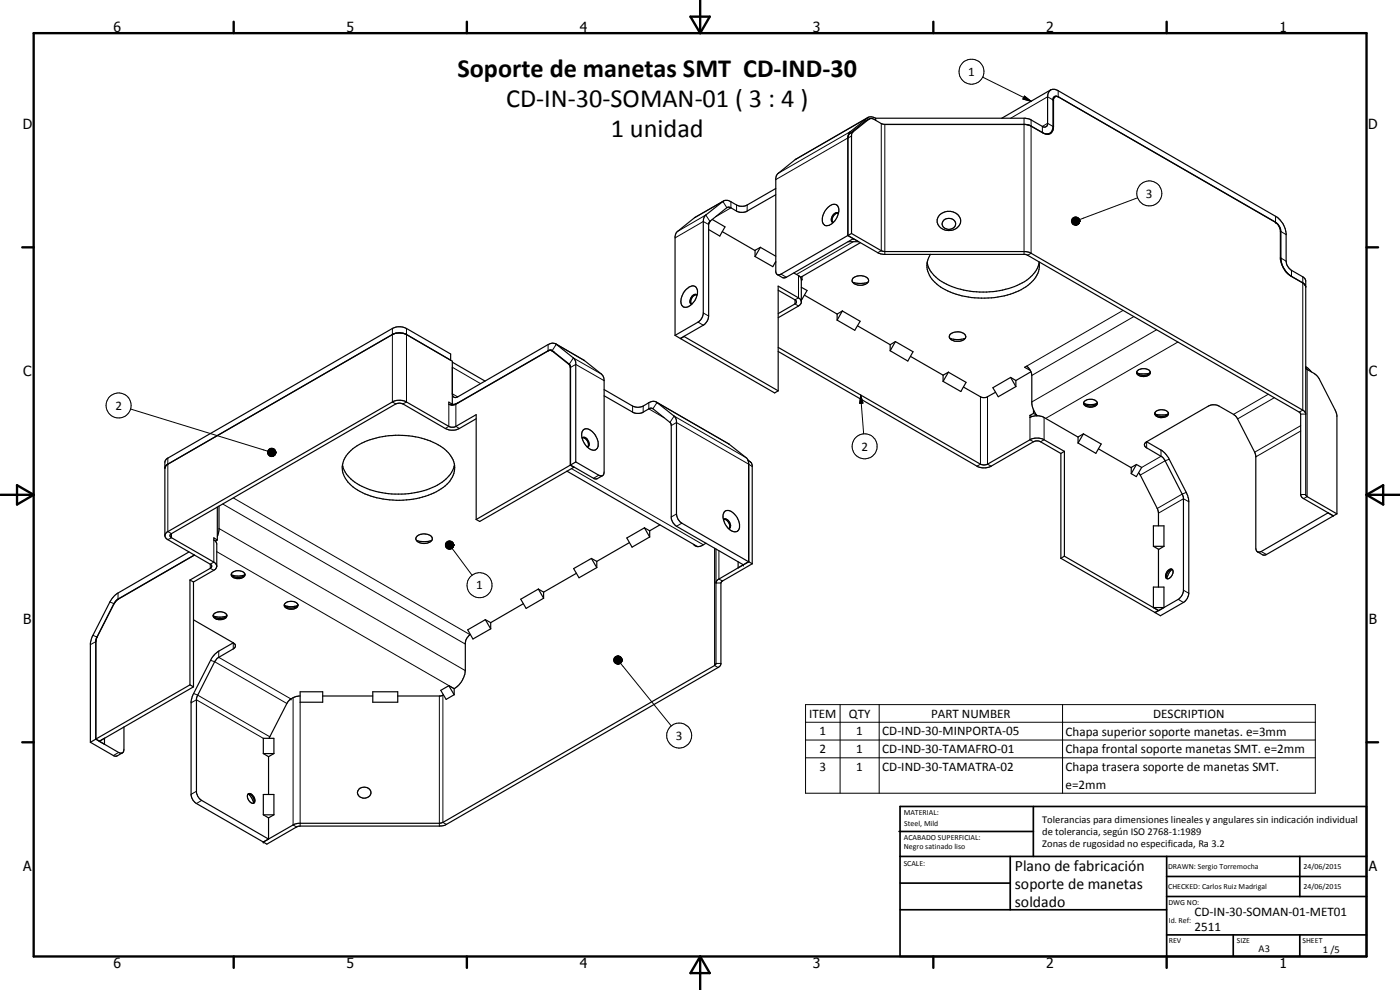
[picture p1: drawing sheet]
<svg xmlns="http://www.w3.org/2000/svg" width="420mm" height="297mm" viewBox="0 0 420 297" stroke-linecap="round" stroke-linejoin="round" font-family="sans-serif">
<g fill="none" stroke="#000" stroke-width=".35">
<path d="M260.5 35.2l-21.8 12.7-5.5 4.6-.4 1v28.1l.5 .8M260.9 35.7l-1.2 .7-4.7 3.7-.5 1.3M262.8 35.5v.6M262.8 35.5a2.17 2.17 0 0 0-2.5-.1l-5.3 4.3-.5 1.7M309.4 37.8l-1.7-.5h-42.2l-1-.2-2.7-1.5-1 .2-4.9 3.9-.3 .5v29.9M309.4 37.8l3.8 2.2 1.5 .3M309.4 37.8l3.9 2.2M315.3 27l-.6 .6-.3 1.4v8.3a.96 .96 0 0 1-1.6 .6l-3.7-2.1-1.4-.3h-44.9M315.3 27a2.18 2.18 0 0 1 2.3 .2l65.2 37.7a6.7 6.7 0 0 1 3.2 5.1v8.4a3.8 3.8 0 0 0 1.6 2.7l3.6 2.1 .7 1.1v64.2l.4 .5 8.9 5.2M315.3 27l-14.7 8.5M316.6 29l-.4 .8v8.2a2 2 0 0 1-1.5 2.3M316.6 29l.4-.1 .7 .2"/>
<path d="M316.6 29l-.5 .3M232.8 56.6l-8.6 4.9a3.3 3.3 0 0 1-3.1 0 4.5 4.5 0 0 0-3.4-1.4l-.8 .4-5.1 4-.7 1.2v28.5a3.5 3.5 0 0 1-1.6 2.4l-6.9 4M232.8 58.4l-8.8 5.1-1 .2a4.7 4.7 0 0 1-3.6-1.3l-.7-.3-.6 .2-5 4.1-.4 .7v27.7a3.5 3.5 0 0 1-1.6 2.8l-6.9 4-1.6-1M254.5 41.4v29.3M314.7 40.2v.1M315.1 40l.6-.6 .3-1v-8.7a.96 .96 0 0 1 1.6-.7l65.2 37.7a3.5 3.5 0 0 1 1.6 2.8v7.9a6.9 6.9 0 0 0 3 5.4l3.8 2.2 .7 1.1M315.1 40l-1.6 .1M315.1 40l-.5 .3M213.3 66.2l-.6 1M213.7 65.8l3.9 2.3-1.6 2.7-3.3-1.9M216.8 69.5l9.8 5.7M217.1 60.3a53.4 53.4 0 0 0-14 9.3l-.5 1.3v29.7"/>
<path d="M226.6 77l5.3 3 .9-1.6M228.2 74.2l-1.6 2.8M228.2 74.2l-1.6 .9v1.9M228.2 74.2l4.6 2.7M232.7 78.7h.1M248.3 62.4a2.02 2.02 0 0 1 3.1-.6 4.6 4.6 0 0 1-3.4 5.9 1.89 1.89 0 0 1-1.2-2.5l.7-1.7zM249.9 66.7l.2 .1M251.5 64a1.98 1.98 0 0 0-1.6 2.7M251.6 64.1a1.29 1.29 0 0 0-1.9 1l-.2 .8 .4 .8M254.5 70.7l-20.1 11.6-.5 .2-.6-.1M254.5 70.7l1.6 .9M254.5 70.7l9.2 5.3 1.4 .3h42.5l.8 .3 81.7 47.2 .2 .4 .1 24.4 .3 .7 .5 .3 9 5.2 1-.6"/>
<path d="M254.5 72.5h3.2M255.6 70.1l8.9 5.1 1 .3h42.2l1.4 .3 82.1 47.4 .7 1M255.6 70.1l-1.1 .6M256.1 71.6l-20.4 11.7h-.8l-1.6-.9M256.1 71.5v.1M258.2 72.8l-18 10.4M278.2 78.8a10.1 10.1 0 0 0 6.6 6.8 25.5 25.5 0 0 0 23.9-2 8.1 8.1 0 0 0 3.2-4.8M279.2 76.3a6.4 6.4 0 0 0 1.9 8.9 22.7 22.7 0 0 0 16.4 4.2 18.1 18.1 0 0 0 13-5.7 6.2 6.2 0 0 0 1.3-5.2M282 64.5a3.7 3.7 0 0 1 6.3 1.8 3.7 3.7 0 0 1-3.4 2.9 3.7 3.7 0 0 1-3.6-2.5v-.8zM283.2 66.2a2.04 2.04 0 0 1 2.2-.6 2.04 2.04 0 0 1 1.4 1.9 2.05 2.05 0 0 1-2.3 1.3 2.05 2.05 0 0 1-1.7-1.9zM382.7 66.6a3.8 3.8 0 0 1 1.5 2.5v8.7l.4 1.3 .9 1.8M205.9 86.9a2.05 2.05 0 0 1 3.1-.6 4.7 4.7 0 0 1-1.8 5.4 1.59 1.59 0 0 1-1.9 .4 1.59 1.59 0 0 1-1-1.7 6.1 6.1 0 0 1 1.6-3.5z"/>
<path d="M209.1 88.4l.1 .2M209.1 88.4a1.85 1.85 0 0 0-2.1 2.2l.3 .5 .3 .1M209.1 88.5a1.92 1.92 0 0 0-1.6 2.7M233.5 87.1l5.1 2.9a.68 .68 0 0 1 .3 .9l-5.4 3.2M238.2 81.9l2.1 1.3M240.3 83.2l.2 .5-.1 7.4-.8 .7-6.1 3.5M240.5 90.3l-.9-.9-6.1-3.5v31.4M240.5 83.8l.2 .1M240.5 86.2l1.7 1-1.7 2.7M240.7 83.9l-.2 .1M240.7 82.9v1M241.4 88.6l9.8 5.6"/>
<path d="M251.2 94.2v1.9M252.8 93.3l5.3 3.1-1.6 2.7-5.3-3M252.8 93.3l-1.6 2.8M252.8 93.3l-1.6 .9M255.9 84.7l2 .3 2.6-.3M256 83.5a3.3 3.3 0 0 1 4.6 .4 1.77 1.77 0 0 1-2.2 1.7 2.17 2.17 0 0 1-2.7-1.5zM257.3 97.7l9.9 5.7M385.6 81l.9 1.1 1.1 .8M135.2 108.1v-1.9l-13.2-7.6a4.6 4.6 0 0 0-4.2 0l-67.7 39-.6 1.1v22M135.8 118.2a.99 .99 0 0 0 .4 1 .99 .99 0 0 0 1.2-.1l27.1-15.7 1.4-.4 .8 .1 5.4 4.3 .7 1.1v30.1M135.8 108.7l9.8 5.6M165.6 105.2l.6 .4"/>
<path d="M166.8 103.2l8.4 4.9 5.3 4.2 .7 1.1 .1 28.2-.2 .8-.3 .3M181.3 116.9l8.6 4.9a3.7 3.7 0 0 0 3.1 0l2.4-1.3h1.3l5.6 4.3 .7 1.2v28.2l.5 1.6 1.1 1.2 20.1 11.6M181.3 118.7l8.8 5.1a3.5 3.5 0 0 0 2.9-.1l2-1.1 .6-.1 5.5 4.2 .4 .7v28a3.8 3.8 0 0 0 1.5 2.5l20.1 11.6M204.2 101.6l28.3 16.3 1-.6M204.2 101.5v.1M205.3 101l28.2 16.3M205.3 101l-1.1 .6M205.3 100.9v.1M233.5 104.2l61 35.2 .8 .1 1.1-.2 12.7-7.3a4.5 4.5 0 0 1 4.2 0l6.1 3.4M233.5 105.5l59.7 34.4a4.6 4.6 0 0 0 4.3 0l13.2-7.6h.8l.8 .2 6.1 3.6M267.2 103.4v1.8M268.7 102.5l-1.5 2.7"/>
<path d="M268.7 102.5l-1.5 .9M268.7 102.5l5.3 3-1.6 2.8-5.2-3.1M273.3 106.9l9.7 5.7M283 112.6v1.8M284.6 111.7l-1.6 2.7M284.6 111.7l-1.6 .9M284.6 111.7l5.3 3-1.5 2.8-5.4-3.1M285.1 101.6l2 .3 2.5-.3M285.1 100.3a3.5 3.5 0 0 1 4.6 .2 1.46 1.46 0 0 1-1.7 1.9h-1.2a1.58 1.58 0 0 1-1.8-1.9zM289.1 116.1l5.7 3.2 1.4-.1 2.6-1.5M303.3 113.2l-5.3 3.1 1.6 2.7 5.3-3M303.3 113.2l1.6 2.8"/>
<path d="M303.3 113.2l1.6 1M304.9 114.2v1.8M309.2 111.2l-1.7-1 .5-.3a3.5 3.5 0 0 1 1.7 2.7v8.4a7 7 0 0 0 1.6 3.8M309.4 111.5l-4.5 2.7M341.2 111.6a2.53 2.53 0 0 0 4 0M341.3 111.9l1.2 .3 2.6-.3M341.3 111.3a2.58 2.58 0 0 1 3.9 .3 2.07 2.07 0 0 1-3 1.3 1.04 1.04 0 0 1-.9-1.6zM391.9 110l1.7 1.6M391.9 110.4l.4 .5 2.6 1.5 .9 1.1 4.9 9.6 .5 1.5v29.6M102.8 139.4a10.5 10.5 0 0 0 7.4 7.2 26.1 26.1 0 0 0 22.5-1.9 8.2 8.2 0 0 0 3.7-5.3M104.8 135.7a20.4 20.4 0 0 1 14.9-5.1 21 21 0 0 1 14.8 5.2 6.5 6.5 0 0 1-.9 10 25 25 0 0 1-23.2 2.7 10.9 10.9 0 0 1-7.6-7.2 6.6 6.6 0 0 1 2-5.6zM135.5 121.4l.3 .1"/>
<path d="M135.7 121.3h.6l1.1-.4 27.1-15.7 1.1-.1 5.2 4.2 .4 .7v29.5M135.8 121.3v-12.9l-13.8-8a4.9 4.9 0 0 0-4.2 0l-67.4 38.9-.7 .5-.2 .7M135.8 121.3l-1.1-.7v.7l.2 .1h1.7l28.1-16.2 1 .1 5.1 4 .3 .6v29.7M135.8 121.3l-.4 .2M142.9 125.6l-5 3a4.5 4.5 0 0 1-4.3 0l-12.7-7.4-1.1-.3-1 .3-67.3 38.9a.64 .64 0 0 0-.5 .6 .64 .64 0 0 0 .5 .6l12.7 7.4 .6 .5 .3 .7M171.1 139.6l-28.2 16.3M171.1 139.6l1.1 .6M171.2 139.5l7.1 4.1h.9l1.6-.9M172.8 138.6l6.9 4 .5 .2 .6-.1M172.8 138.6l-1.6 .9M174.8 131.3a1.98 1.98 0 0 1 1.5 2.8M174.8 131.3a1.8 1.8 0 0 1 1.9 2.6l-.5 .2"/>
<path d="M174.8 131.3l-.1 .1M175.1 128.9a2.66 2.66 0 0 1 3.5 1.6 3.6 3.6 0 0 1 .4 4.2 2.35 2.35 0 0 1-3.2-1.1 4.1 4.1 0 0 1-.7-4.7zM197 120.6l21.6 12.5 5.6 4.4 .5 1.8M224.4 138l1.1 .8 .3 .8v29.6M224.7 139v29.6M309.1 124.6v.7l.6-.3M309.1 124.6l.6 .4M309.7 125l1.9-.2 1.4 .3 10.5 6M310.2 124l-1.1 .6M310.2 124l.9 .6M310.2 122.9v1.1M311.2 124.7l-.1 .1"/>
<path d="M318.4 136.1v31.4M319.4 135.4v31.5M319.4 135.4l-1 .7M325.2 130.2l-1.7 2.7M325.2 130.2l-1.7 .9v1.8M325.2 130.2l5.3 3-1.6 2.8-5.4-3.1M325.2 120.8a2.53 2.53 0 0 0 4.1 0M325.4 121.1a6.2 6.2 0 0 0 3.8 0M325.4 120.5a2.47 2.47 0 0 1 3.9 .5 2.43 2.43 0 0 1-4.1 .1zM329.6 134.7l9.9 5.6M341.1 139.4l-1.6 2.7M341.1 139.4l-1.6 .9v1.8"/>
<path d="M341.1 139.4l1.5 .9-1.6 2.7-1.5-.9M344.1 132.5l18.6-10.7a3.4 3.4 0 0 1 3.1 0l4.4 2.5 .9 .8 5.7 11.5 .1 27.9 .5 1.1M344.1 132.5l4.7 2.8 1.3 1.2 .6 .8 5.7 11.4 .4 1.8v27.5a3.5 3.5 0 0 1-1.6 2.8l-6.9 3.9-1.6-.9M344.1 132.5a.95 .95 0 0 0-.7 1 .95 .95 0 0 0 .7 .9l4.6 2.6 .8 1 5.6 11.1 .1 28.3a3.5 3.5 0 0 1-1.6 2.4l-6.9 4M346.6 124a2.58 2.58 0 0 0 4.1 0M346.7 124.2l1.3 .3 2.5-.3M346.7 123.6a2.72 2.72 0 0 1 4 .4 2.01 2.01 0 0 1-2.7 1.3 1.17 1.17 0 0 1-1.3-1.7zM65.2 152.1v9.9M65.7 151.8v7.1l-.5 2M142.9 155.9v-31.5l-6.3 3.7h-1.4l-13.2-7.5a4.6 4.6 0 0 0-4.2 0l-67.7 39-.6 1.1M170.1 141.4l39.2 22.6M172.2 140.2l-28.2 16.3-1.1-.6"/>
<path d="M172.2 140.1v.1M193.4 158.4l-5.3 3 1.6 2.8 5.3-3.1M193.4 158.4l1.6 2.7M193.4 158.4l1.6 .9M195 159.3v1.8M198.1 157.5l-3.1 1.8M217.1 156a1.16 1.16 0 0 1 1.8 .7 1.19 1.19 0 0 1-.3 1.9M217.2 155.8a2.01 2.01 0 0 1 1.6 2.8M217.5 153.5a2.15 2.15 0 0 1 2.9 .8 4.3 4.3 0 0 1 1.2 4.7 2.1 2.1 0 0 1-3.1-.5 4.2 4.2 0 0 1-1-5zM341.7 141.9l5.7 10.9 .3 1.1v3.9M398.6 153.9l-20.1 11.6-1.1 .1M398.6 153.8v.1"/>
<path d="M398.6 153.9l1.5 .9M400.1 154.8l-20.3 11.7h-.8l-1.6-.9M400.1 154.8h.1M49.5 160.7l.2 .7 .7 .5 13 7.6 .1 .6-.4 .4-6.1 3.5M56.7 165.6l-21.6 12.5-1.3 1.3-.8 1.2-5.4 10.5-.5 1.9v29.7M57 174l1.1 .6M57 174v31.5M58.1 174.6v31.5M58.3 166.5l-22.9 13.2-1.2 1.4M58.4 166.5l-22.9 13.3-1.3 1.3M65.1 169.9l-.4 .9-6.6 3.8M65.2 162l-1-.6v.6l.5 .3 .4 .9v6.7"/>
<path d="M65.2 162l-.6 .3M69.4 172.3a2.53 2.53 0 0 0 4.1 0M69.5 172.6l1.7 .2 2.2-.2M69.6 171.9a2.42 2.42 0 0 1 3.9 .6 2.49 2.49 0 0 1-4.1 .1zM125 162.2a7.8 7.8 0 0 0 4.6 0M125.1 160.9a3.3 3.3 0 0 1 4.6 .5 1.54 1.54 0 0 1-1.5 1.6 2.5 2.5 0 0 1-3.4-1.5zM161.6 176.7l-5.3 3.1 1.6 2.7 5.2-3M161.6 176.7l1.5 2.8M161.6 176.7l1.5 1M163.1 177.7v1.8M173 172l-9.9 5.7M177.5 167.6l-5.3 3 1.6 2.8 5.3-3.1"/>
<path d="M177.5 167.6l1.6 2.7M177.5 167.6l1.6 .8M179.1 168.4v1.9M188.9 162.8l-9.8 5.6M208.1 163.3l1.2 .7M209.2 163.9v.1M211.9 163l-1.3 .7-1.3 .3M214.9 164.7v34.4l-.5 .6-81.5 47.1-1 .2h-42.2l-1.4 .4-9.3 5.2M221.5 168.6v1.8l1.6-.9M224.7 168.6l-1.6 .9M225.8 169.2l-9.2 5.3-.2 .4v24.4l-.4 .6-82.3 47.6-1.8 .4h-42.4l-9.4 5.4-1.1-.7M225.8 169.2l-1.1-.7-9.2 5.4-.6 1"/>
<path d="M318.4 167.5l28.2 16.3M319.4 166.9l28.4 16.3 1.5-.9M319.4 166.9l-1 .6M346.1 163.9v-6.1h3.2v6.1M346.1 163.9h3.2M346.1 163.9l1.7 .9 1.5-.9M346.1 176.1h3.2v6.2h-3.2zM347.7 164.8v11.3M350.3 171.4l.3-.2a.86 .86 0 0 1 1.4-.1 2.05 2.05 0 0 1-1.8 2.5 1.58 1.58 0 0 1 .1-2.2zM351.7 170.9l-.9 1-.6 1.6M351.8 170.9a2.02 2.02 0 0 0-1.5 2.8M34.2 181.1l-5.3 10.3-.2 .9v29.5"/>
<path d="M34.2 181.1l-5 10-.4 1.4v29.2M58.1 186l11.9 6.9M64 184.6a2.58 2.58 0 0 0 4.1 0M64.1 184.9a6.2 6.2 0 0 0 3.8 0M64.2 184.2a2.42 2.42 0 0 1 3.9 .6 2.46 2.46 0 0 1-4.1 0zM70 192.9l-4.4 2.5a6.9 6.9 0 0 0-2.4 2.7l-5.3 10.5-.5 1.8v28.2a3.6 3.6 0 0 0 1.6 2.5l20 11.5M70 192.9a.97 .97 0 0 1 .6 1.3l-5.6 3.6-6 11.6v28.3a3.4 3.4 0 0 0 1.5 2.5l20.1 11.6M85.3 181.4a2.57 2.57 0 0 0 4.1 0M85.5 181.7a6 6 0 0 0 3.8 0M85.5 181.1a2.37 2.37 0 0 1 3.9 .6 2.42 2.42 0 0 1-4.1 0zM141.2 190.4a3.4 3.4 0 0 0-1.6 2.4v8.2a6.9 6.9 0 0 1-3.3 5.6M145.7 185.9l-5.3 3.1 1.5 2.7 5.4-3"/>
<path d="M145.7 185.9l1.6 2.8M145.7 185.9l1.6 .9M147.3 186.8v1.9M157 181.1l-9.7 5.7M346.7 183.7v.1M347.7 183.2l-1.1 .6M37.2 218.1v6.7l-.2 .8-.3 .3M57 205.5l1.1 .6M57 205.5l-28.2 16.2M58.1 206.1l-28.2 16.3-1.1-.7M87.3 209.7l-1.2 1.4-5.3 10.4M90.1 208.8l-1.6 .3-1.4 .7"/>
<path d="M90.1 207.6h6.7v3.1h-6.7zM96.8 208.8h15.1M111.9 207.6h7.5v3.1h-7.5zM133.1 208.5l-.9 .3h-12.8M134.7 205.7l-2.4 1.4 1.6 2.7 2.4-1.4M134.7 205.7l1.6 2.7M134.7 205.7l1.6 .9M136.3 206.6v1.8M27.1 222.7l7.1 4.1h.9l1.6-.9M28.7 221.8l6.9 4 .5 .2 .6-.1M28.7 221.8l-1.6 .9M29.8 222.4l1.6-.9v1.8z"/>
<path d="M29.8 222.3v.1M74.5 238.2a1.87 1.87 0 0 1 2 2.3l-.1 .3a1.3 1.3 0 0 1-1.9-.9l-.3-.9zM74.6 238.2l.8 1.1 .7 1.6M74.6 238.2a2.07 2.07 0 0 1 1.5 2.8M74.6 238.2l-.1 .1M79 226.1v-4.6h3.2v4.6M79 226.1h3.2M79 226.1l1.6 .9 1.6-.9M80.6 227v11.4M107.8 236.7a1.99 1.99 0 0 1 2.3-.5 1.99 1.99 0 0 1 1.1 2.1 2.03 2.03 0 0 1-2.2 1.2 2.03 2.03 0 0 1-1.7-2zM79 244.5h3.2M79 244.5l1.6 .9"/>
<path d="M79 244.5v-6.1h3.2v6.1M80.6 245.4v6.4M80.6 251.8l-1.6 .8M82.2 244.5l-1.6 .9"/>
</g>
<g fill="none" stroke="#000" stroke-width=".3">
<path d="M255.2 39.5l-21.6 12.5M256.1 39.5l-1.1 .6M260.3 35.4l-21.6 12.5M260.8 35.8l-1.1 .6M264.5 37.1v38.1l-1.1 .6M265.5 37.3v39M294.9 23.2l14.5 7.2M307.3 35.5v40.8M307.5 28.8l1.9 1.6-2.4-.7zM309.4 36v40l-1 .6M316 37.9l-1.6-.9-1.6 .9v1.9M316 30l-1.6-1-11.1 6.5"/>
<path d="M316.2 30.1h-.2M316.2 38l-.2 .1M317.6 27.2v1.9M255.6 40.8l-22.8 13.1M341.4 59.4l-17.4 6.5M212.7 67.4l-1.6-.9-8.5 4.9M213.1 66.4l-1.3-1.9-8.4 4.9M218.1 62.3l-1.2-1.8-8.5 4.8M219.4 60.5v1.9l-4.6 2.6M221.1 61.5v1.8M224.2 61.5v1.8M256.1 72.5l-17.1 9.8"/>
<path d="M321.6 66.2l2.5 .1-2.5 .2zM321.6 66.5l2.5-.2-2.5 .4zM321.6 66.3h2.5M321.6 66l2.5 .3-2.5-.1zM321.6 66.7l2.5-.4-2.4 .7zM321.7 65.7l2.4 .6-2.5-.3zM321.7 67l2.4-.7-2.2 .9zM321.9 65.5l.2-.2 2 1zM321.9 65.5l2.2 .8-2.4-.6zM321.9 67.2l2.2-.9-2 1.1zM322.1 65.3l.3-.1 1.7 1.1zM322.1 67.4l2-1.1-1.7 1.2z"/>
<path d="M322.4 65.2l.2-.1 1.5 1.2zM322.4 67.5l1.7-1.2-1.5 1.3zM322.6 65.1h.3l1.2 1.2zM322.6 67.6l1.5-1.3-1.2 1.3zM322.9 65.1l.2 .1 1 1.1zM323.1 65.2l1 1.1zM323.4 65.2l.7 1.1zM323.6 65.4l.5 .9zM323.8 65.6l.3 .7zM323.9 65.8l.2 .5zM324.1 66.3l-1 1.3h-.2zM324.1 66.3l-1 1.3z"/>
<path d="M324.1 66.3l-.7 1.1zM324.1 66.3l-.5 1zM324.1 66.3l-.3 .8zM324.1 66.3l-.2 .5zM324.1 66.3l-.1 .3zM382.8 66.7h.1M382.8 64.9v1.8M384.2 77.5l.2-.1 1.6 1M384.2 69.6l.2-.1 1.6 .9M117.8 98.6v22l1 .6M122 98.6v22l-1.1 .6M209.5 96.6l1.6 1"/>
<path d="M211.1 93.9l1.6 .9M234.4 82.3l1.6 .9M239.6 82.7v6.7l-1 .6v1.2l1 .6M337 93.1l-29 16.8M340.3 95l-30.6 17.6M347.1 98.9l-37.4 21.7M387.6 81.1v1.8M391 83.1v40l-1.1 .6M135.8 118.2l1.6 .9M135.8 110.2l8.4 4.9M164.5 103.4v1.9M165.7 105.3l.6 .3"/>
<path d="M165.7 105.2l1.3-1.9 8.4 4.9M170.8 109.3l.2 .2M170.8 109.3l1.3-1.9 8.4 4.9M171.1 110.3l.1 .1M171.2 110.2l1.6-.9 8.5 4.9M258.3 118.5l.7 2.4-1 .1zM258.3 118.5l.9 11.7M294.2 119v20.3l-1 .6M296.4 119v20.3l1.1 .6M353.5 102.6l-39.7 22.9M380.6 118.3l-10.4 6M382.4 119.3l-11 6.4"/>
<path d="M392.3 110.9v38.1l-1.1 .6M39.2 122.7l41.1 12.7M50.4 137.5v22l1.1 .6v1.2l-1.1 .6M80.3 135.6l2.5 .2-2.5 .1zM80.3 135.9l2.5-.1-2.5 .3zM80.3 135.8h2.5M80.3 135.3l2.5 .5-2.5-.2zM80.3 136.1l2.5-.3-2.3 .6zM80.5 135.1l2.3 .7-2.5-.5zM80.5 136.4l2.3-.6-2.2 .8zM80.6 134.9l.2-.2 2 1.1zM80.6 134.9l2.2 .9-2.3-.7z"/>
<path d="M80.6 136.6l2.2-.8-2 1zM80.8 134.7l.3-.1 1.7 1.2zM80.8 136.8l2-1-1.7 1.1zM81.1 134.6l.3-.1 1.4 1.3zM81.1 136.9l1.7-1.1-1.4 1.2zM81.4 134.5h.2l1.2 1.3zM81.4 137l1.4-1.2-1.2 1.2zM81.6 134.5h.3l.9 1.3zM81.9 134.5l.2 .1 .7 1.2zM82.1 134.6l.7 1.2zM82.3 134.8l.5 1zM82.5 135l.3 .8z"/>
<path d="M82.7 135.2l.1 .6zM82.8 135.8l-.9 1.1-.3 .1zM82.8 135.8l-.9 1.1zM82.8 135.8l-.7 1zM82.8 135.8l-.5 .9zM82.8 135.8l-.3 .7zM82.8 135.8l-.1 .5zM82.8 135.8v.2zM134.7 121.3v6.6l-1.1 .7M136.8 121.3v6.6l1.1 .7M137.4 120.9h.1M189.9 121.8v1.9"/>
<path d="M193 121.8v1.9M194.7 120.8v1.9l4.6 2.6M195.9 122.6l1.3-1.8 21.6 12.5M201.1 126.7l1.2-1.9 21.6 12.5M201.5 127.7l1.5-.9 21.7 12.5M224.5 138.2l.7 .4M224.7 139.3l1.1 .7M309.1 125.3v6.7l1.1 .5M313.3 125.3v6.7l-1 .5M344.1 132.5v1.9M348.4 135v1.9l-5.8 3.4M350.9 137.8l-1.2 .5-7.5 4.2"/>
<path d="M390.3 129.3l-13.4 7.8M390.3 127.7l-13.8 8M390.3 124.2h1.6M65.7 158.6l73.9 42.6M66.8 151.2l72.8 42.1M70 149.4l71 41M171.5 140.6l39.6 22.8M179.7 142.6l-1.6 .9M203 154.2l-1.5 .9M204.6 157l-1.6 .9M356 147.7l-8.7 4.9M356.8 150.5l-1.6-.9-7.5 4.4"/>
<path d="M390.3 148.4h1.6M35.4 177.9l.1 1.9M64.2 162v6.7l-1.1 .6v1.2l1.1 .6M65.1 165.5l71.2 41.1M133.7 163.4l2.5 .1-2.5 .2zM133.7 163.7l2.5-.2-2.5 .5zM133.7 163.6h2.5M133.7 163.2l2.5 .3-2.5-.1zM133.7 164l2.5-.5-2.4 .7zM133.8 162.9l.2-.2 2.2 .8zM133.8 162.9l2.4 .6-2.5-.3zM133.8 164.2l2.4-.7-2.2 .9z"/>
<path d="M134 164.4l2.2-.9-2 1.1zM134.2 162.5l.2-.1 1.8 1.1zM134.2 162.5l2 1-2.2-.8zM134.2 164.6l2-1.1-1.8 1.2zM134.4 162.4l.3-.1 1.5 1.2zM134.4 164.7l1.8-1.2-1.5 1.3zM134.7 162.3h.2l1.3 1.2zM134.7 164.8l1.5-1.3-1.3 1.3zM134.9 162.3h.3l1 1.2zM135.2 162.3l1 1.2zM135.5 162.4l.7 1.1zM135.7 164.5l6 8.1"/>
<path d="M135.7 162.6l.5 .9zM135.9 162.8l.3 .7zM136 163l.2 .5zM136.2 163.5l-1 1.3h-.3zM136.2 163.5l-1 1.3zM136.2 163.5l-.7 1.1zM136.2 163.5l-.5 1zM136.2 163.5l-.3 .8zM136.2 163.5l-.2 .6zM136.2 163.5l-.1 .3zM214.4 164.5v35.2l1.1 .6M214.9 174.9h1.5"/>
<path d="M215.8 165.2v8.5l1 .6M353.6 179.8l1.6 1M355.2 177.1l1.6 .9M378.5 165.5l1.6 .9M27.9 190.6l1.3 .5M28.8 192.6l-1.7 .8M33 180.6l1.2 .5M34.2 181.1h.1M63.2 198.1l1.2 .4 21.7 12.6M65.6 195.4v1.8l21.7 12.5M70 192.9v1.8M184.2 197.9l2.5 .1-2.5 .2z"/>
<path d="M184.2 198.2l2.5-.2-2.5 .4zM184.2 198h2.5M184.2 197.7l2.5 .3-2.5-.1zM184.2 198.4l2.5-.4-2.3 .7zM184.4 197.4l2.3 .6-2.5-.3zM184.4 198.7l2.3-.7-2.2 .9zM184.5 197.2l.2-.2 2 1zM184.5 197.2l2.2 .8-2.3-.6zM184.5 198.9l2.2-.9-2 1.1zM184.7 197l.3-.1 1.7 1.1zM184.7 199.1l2-1.1-1.7 1.2zM185 196.9l.2-.1 1.5 1.2z"/>
<path d="M185 199.2l1.7-1.2-1.5 1.3zM185.2 196.8h.3l1.2 1.2zM185.2 199.3l1.5-1.3-1.2 1.3zM185.5 196.8l1.2 1.2zM185.7 196.8l1 1.2zM186 196.9l.7 1.1zM186.2 199l15.3 18.8M186.3 197.1l.4 .9zM186.4 197.3l.3 .7zM186.6 197.5l.1 .5zM186.7 198l-1 1.3h-.2zM186.7 198l-1 1.3z"/>
<path d="M186.7 198l-.7 1.1zM186.7 198l-.4 1zM186.7 198l-.3 .8zM186.7 198l-.1 .5zM186.7 198l-.1 .3zM214.9 199.1h1.5M57.4 210.9l1.6-.9 20 11.5M58.1 208.1l1.2 .5 21.7 12.5M88 209.3v38.2l1 .6M90.1 210.7v37.2M131.9 208.8v39.1M132.9 208.6v38.2l1.1 .6"/>
<path d="M241.8 211.4h152.9v26.6h-152.9zM241.8 216.7h152.9M252.1 211.4v26.6M263.9 211.4v26.6M318.9 211.4v26.6M35.6 225.8l-1.6 .9M59 237.4l-1.6 .9M241.8 222h152.9M241.8 227.4h152.9M60.5 240.2l-1.5 .9"/>
<circle cx="291.5" cy="21.5" r="3.8"/>
<circle cx="344.9" cy="58" r="3.8"/>
<circle cx="35.6" cy="121.7" r="3.8"/>
<circle cx="259.5" cy="133.9" r="3.8"/>
<circle cx="143.9" cy="175.6" r="3.7"/>
<circle cx="203.8" cy="220.7" r="3.8"/>
</g>
<g fill="#000">
<circle cx="256.1" cy="71.6" r=".18"/>
<circle cx="223.1" cy="169.5" r=".18"/>
<circle cx="87.3" cy="209.7" r=".18"/>
<circle cx="79" cy="252.6" r=".18"/>
</g>
<g fill="none" stroke="#000" stroke-width=".71">
<path d="M10.1 9.9h400v277.1h-400zM70.1 6.5v3.4M140.1 6.5v3.4M207.2 5h5.8l-2.9 4.9zM210.1 0v9.9M280.1 6.5v3.4M350.1 6.5v3.4M6.7 74.2h3.4M410.1 74.2h3.5M.1 148.5h10M5.1 145.6l5 2.9-5 2.9zM410.1 148.5h10"/>
<path d="M410.1 148.5l5-2.9v5.8zM6.7 222.7h3.4M410.1 222.7h3.5M70.1 287v3.4M140.1 287v3.4M210.1 287v10M210.1 287l2.9 5h-5.8zM280.1 287v3.4M350.1 287v3.4"/>
</g>
<g fill="none" stroke="#000" stroke-width=".51">
<path d="M269.8 249.5h40.3M270.1 242h140v45h-140zM270.1 257h140M303.2 257v16M310.1 242v15M350.1 257v30M390.1 257v12M270.1 265h33.1M270.1 273h80M350.1 269h60M350.1 263h60M350.1 280.5h60"/>
<path d="M370.1 280.5v6.5M390.1 280.5v6.5"/>
</g>
<g fill="#000">
<path d="M307.5 28.8l1.9 1.6-2.4-.7zM323.9 65.8l.2 .5zM323.8 65.6l.3 .7zM323.6 65.4l.5 .9zM323.4 65.2l.7 1.1zM323.1 65.2l1 1.1zM322.9 65.1l.2 .1 1 1.1zM322.6 65.1h.3l1.2 1.2zM322.4 65.2l.2-.1 1.5 1.2zM322.1 65.3l.3-.1 1.7 1.1zM321.9 65.5l.2-.2 2 1zM321.9 65.5l2.2 .8-2.4-.6z"/>
<path d="M321.7 65.7l2.4 .6-2.5-.3zM321.6 66.7l2.5-.4-2.4 .7zM321.7 67l2.4-.7-2.2 .9zM321.9 67.2l2.2-.9-2 1.1zM322.1 67.4l2-1.1-1.7 1.2zM322.4 67.5l1.7-1.2-1.5 1.3zM322.6 67.6l1.5-1.3-1.2 1.3zM324.1 66.3l-1 1.3h-.2zM324.1 66.3l-1 1.3zM324.1 66.3l-.7 1.1zM324.1 66.3l-.5 1zM324.1 66.3l-.3 .8z"/>
<path d="M324.1 66.3l-.2 .5zM324.1 66.3l-.1 .3zM82.7 135.2l.1 .6zM82.5 135l.3 .8zM82.3 134.8l.5 1zM82.1 134.6l.7 1.2zM81.9 134.5l.2 .1 .7 1.2zM81.6 134.5h.3l.9 1.3zM81.4 134.5h.2l1.2 1.3zM81.1 134.6l.3-.1 1.4 1.3zM80.8 134.7l.3-.1 1.7 1.2zM80.6 134.9l.2-.2 2 1.1z"/>
<path d="M80.6 134.9l2.2 .9-2.3-.7zM80.5 135.1l2.3 .7-2.5-.5zM80.3 136.1l2.5-.3-2.3 .6zM80.5 136.4l2.3-.6-2.2 .8zM80.6 136.6l2.2-.8-2 1zM80.8 136.8l2-1-1.7 1.1zM81.1 136.9l1.7-1.1-1.4 1.2zM81.4 137l1.4-1.2-1.2 1.2zM82.8 135.8l-.9 1.1-.3 .1zM82.8 135.8l-.9 1.1zM82.8 135.8l-.7 1zM82.8 135.8l-.5 .9z"/>
<path d="M82.8 135.8l-.3 .7zM82.8 135.8l-.1 .5zM82.8 135.8v.2zM258.3 118.5l.7 2.4-1 .1zM136 163l.2 .5zM135.9 162.8l.3 .7zM135.7 162.6l.5 .9zM135.5 162.4l.7 1.1zM135.2 162.3l1 1.2zM134.9 162.3h.3l1 1.2zM134.7 162.3h.2l1.3 1.2zM134.4 162.4l.3-.1 1.5 1.2z"/>
<path d="M134.2 162.5l.2-.1 1.8 1.1zM134.2 162.5l2 1-2.2-.8zM133.8 162.9l.2-.2 2.2 .8zM133.8 162.9l2.4 .6-2.5-.3zM133.7 164l2.5-.5-2.4 .7zM133.8 164.2l2.4-.7-2.2 .9zM134 164.4l2.2-.9-2 1.1zM134.2 164.6l2-1.1-1.8 1.2zM134.4 164.7l1.8-1.2-1.5 1.3zM134.7 164.8l1.5-1.3-1.3 1.3zM136.2 163.5l-1 1.3h-.3zM136.2 163.5l-1 1.3z"/>
<path d="M136.2 163.5l-.7 1.1zM136.2 163.5l-.5 1zM136.2 163.5l-.3 .8zM136.2 163.5l-.2 .6zM136.2 163.5l-.1 .3zM186.6 197.5l.1 .5zM186.4 197.3l.3 .7zM186.3 197.1l.4 .9zM186 196.9l.7 1.1zM185.7 196.8l1 1.2zM185.5 196.8l1.2 1.2zM185.2 196.8h.3l1.2 1.2z"/>
<path d="M185 196.9l.2-.1 1.5 1.2zM184.7 197l.3-.1 1.7 1.1zM184.5 197.2l.2-.2 2 1zM184.5 197.2l2.2 .8-2.3-.6zM184.4 197.4l2.3 .6-2.5-.3zM184.2 198.4l2.5-.4-2.3 .7zM184.4 198.7l2.3-.7-2.2 .9zM184.5 198.9l2.2-.9-2 1.1zM184.7 199.1l2-1.1-1.7 1.2zM185 199.2l1.7-1.2-1.5 1.3zM185.2 199.3l1.5-1.3-1.2 1.3zM186.7 198l-1 1.3h-.2z"/>
<path d="M186.7 198l-1 1.3zM186.7 198l-.7 1.1zM186.7 198l-.4 1zM186.7 198l-.3 .8zM186.7 198l-.1 .5zM186.7 198l-.1 .3z"/>
</g>
<path d="M80.3 135.6h2.5M133.7 163.7h2.5" fill="none" stroke="#000" stroke-width=".42"/>
<path d="M321.6 66.1h2.5M321.6 66.5h2.5M80.3 136h2.5M133.7 163.3h2.5M184.2 197.8h2.5M184.2 198.2h2.5" fill="none" stroke="#000" stroke-width=".38"/>
<g font-size="7.9">
<text x="137.3" y="23.1">Soporte de manetas SMT CD-IND-30</text>
<text x="151.9" y="32">CD-IN-30-SOMAN-01 ( 3 : 4 )</text>
<text x="183.3" y="41.1">1 unidad</text>
</g>
<g font-size="4.7">
<text x="304.6" y="261.2">Plano de fabricación</text>
<text x="304.6" y="266.6">soporte de manetas</text>
<text x="304.6" y="272">soldado</text>
</g>
<g font-size="4.2">
<text x="34" y="9.6">6</text>
<text x="104" y="9.6">5</text>
<text x="174" y="9.6">4</text>
<text x="244" y="9.6">3</text>
<text x="314" y="9.6">2</text>
<text x="384" y="9.6">1</text>
<text x="6.8" y="38.7">D</text>
<text x="410.6" y="38.7">D</text>
<text x="7" y="112.9">C</text>
<text x="410.8" y="112.9">C</text>
<text x="7" y="187.1">B</text>
<text x="410.8" y="187.1">B</text>
<text x="7" y="261.4">A</text>
<text x="410.8" y="261.4">A</text>
<text x="34" y="290.4">6</text>
<text x="104" y="290.4">5</text>
<text x="174" y="290.4">4</text>
<text x="244" y="290.4">3</text>
<text x="314" y="290.4">2</text>
<text x="384" y="290.4">1</text>
</g>
<g font-size="3.9">
<text x="290.6" y="22.8">1</text>
<text x="343.9" y="59.3">3</text>
<text x="34.6" y="122.9">2</text>
<text x="258.5" y="135.2">2</text>
<text x="142.9" y="176.9">1</text>
<text x="242.8" y="215.3">ITEM</text>
<text x="254.8" y="215.3">QTY</text>
<text x="279.4" y="215.3">PART NUMBER</text>
<text x="346.1" y="215.3">DESCRIPTION</text>
<text x="202.8" y="222">3</text>
<text x="245.9" y="220.6">1</text>
<text x="257" y="220.6">1</text>
<text x="264.8" y="220.6">CD-IND-30-MINPORTA-05</text>
<text x="319.8" y="220.7">Chapa superior soporte manetas. e=3mm</text>
<text x="245.9" y="226">2</text>
<text x="257" y="226">1</text>
<text x="264.8" y="226">CD-IND-30-TAMAFRO-01</text>
<text x="319.8" y="226.1">Chapa frontal soporte manetas SMT. e=2mm</text>
<text x="245.9" y="231.3">3</text>
<text x="257" y="231.3">1</text>
<text x="264.8" y="231.3">CD-IND-30-TAMATRA-02</text>
<text x="319.8" y="231.4">Chapa trasera soporte de manetas SMT.</text>
<text x="319.8" y="236.7">e=2mm</text>
<text x="358.5" y="275">CD-IN-30-SOMAN-01-MET01</text>
<text x="358.5" y="279.4">2511</text>
</g>
<g font-size="3.1">
<text x="312.7" y="246.8">Tolerancias para dimensiones lineales y angulares sin indicación individual</text>
<text x="312.7" y="250.4">de tolerancia, según ISO 2768-1:1989</text>
<text x="312.7" y="254">Zonas de rugosidad no especificada, Ra 3.2</text>
<text x="377.7" y="285.6">A3</text>
<text x="397" y="285.9">1 /5</text>
</g>
<g font-size="2.4">
<text x="271.2" y="244.4">MATERIAL:</text>
<text x="271.3" y="252">ACABADO SUPERFICIAL:</text>
<text x="271.4" y="247.9">Steel, Mild</text>
<text x="271.3" y="254.6">Negro satinado liso</text>
<text x="271.2" y="259.7">SCALE:</text>
<text x="350.6" y="260.8">DRAWN: Sergio Torremocha</text>
<text x="391.2" y="260.6">24/06/2015</text>
<text x="350.6" y="266.9">CHECKED: Carlos Ruiz Madrigal</text>
<text x="391.2" y="266.7">24/06/2015</text>
<text x="350.6" y="271.4">DWG NO:</text>
<text x="350.8" y="276.9">Id. Ref:</text>
<text x="350.8" y="282.8">REV</text>
<text x="371.2" y="282.9">SIZE</text>
<text x="390.9" y="282.9">SHEET</text>
</g>
</svg>
